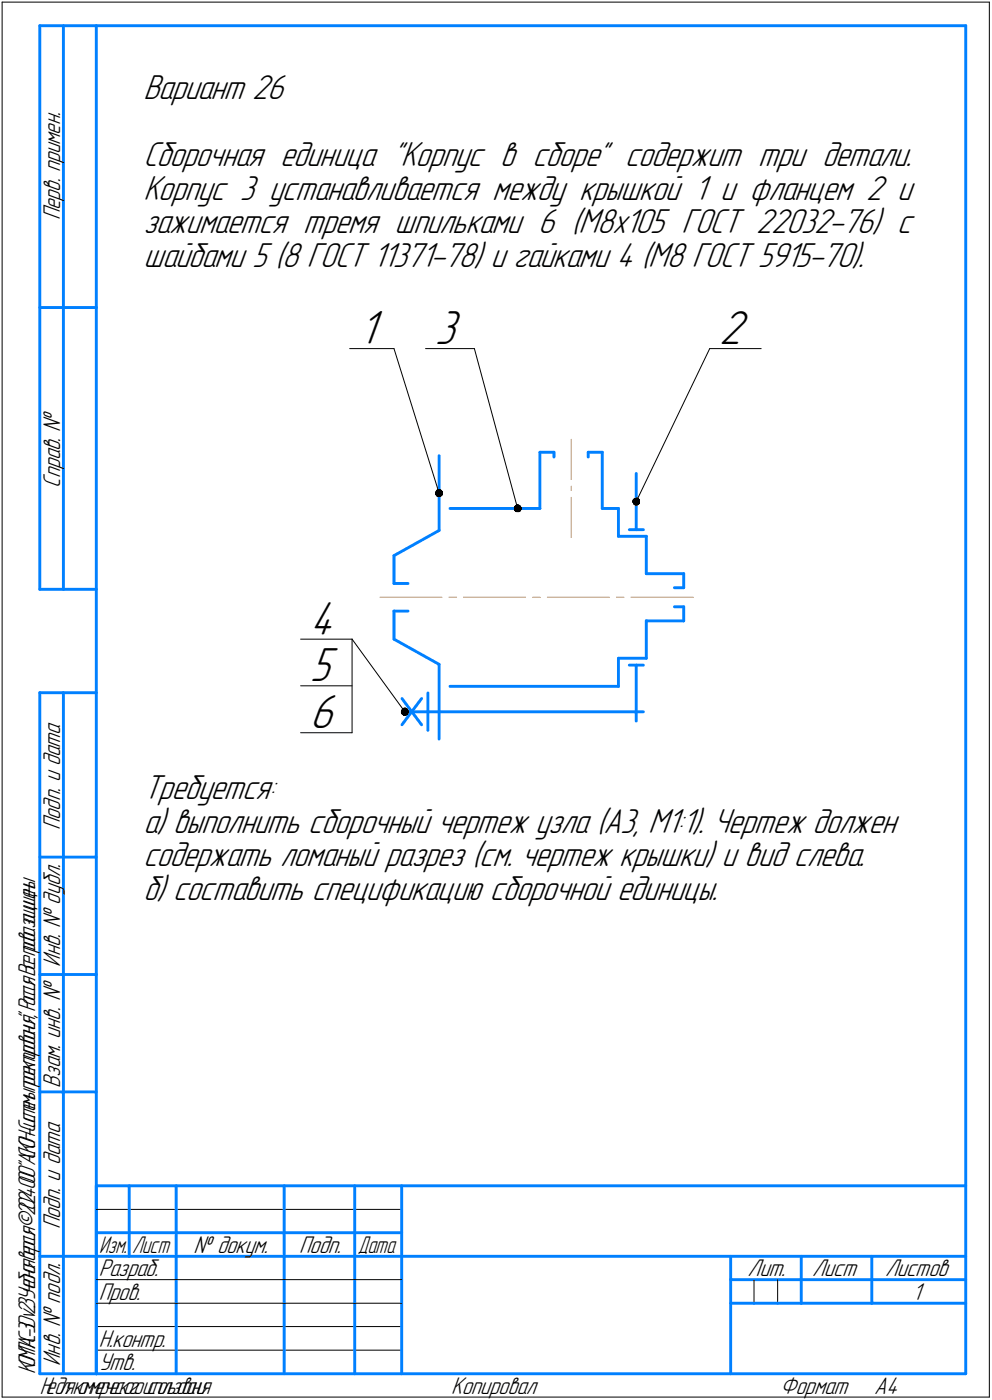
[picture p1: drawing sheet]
<svg xmlns="http://www.w3.org/2000/svg" width="211mm" height="298mm" viewBox="0 0 211 298" stroke-linecap="round" stroke-linejoin="round" font-family="sans-serif">
<g fill="none" stroke="#000" stroke-width=".21">
<path d="M.5 .5h210zM.5 .5v297zM210.5 .5v297zM74.4 74.2h9.4zM83.8 74.2l9.6 30.8zM90.5 74.2h10.4zM100.9 74.2l9.2 34.1zM151 74.2l-15.6 32.6zM151 74.2h10.9zM64 136.1h10.9zM74.9 136.1l11.2 15.5zM74.9 136.1v19.9z"/>
<path d="M64 146h10.9zM64 156h10.9zM20.5 257.5h65zM20.5 272.5h17zM20.5 277.5h17zM37.5 272.5h23zM37.5 277.5h23zM60.5 272.5h15zM60.5 277.5h15zM75.5 272.5h10zM75.5 277.5h10zM160.4 272.5v5z"/>
<path d="M165.4 272.5v5zM.5 297.5h210zM20.5 282.4h65zM20.5 287.5h65z"/>
</g>
<g fill="none" stroke="#0080ff" stroke-width=".62">
<path d="M8.5 5.5v120zM8.5 5.5h12zM13.5 5.5v120zM20.5 5.5h185zM20.5 5.5v287zM205.5 5.5v287zM8.5 65.5h12zM93.4 97v15.9zM114.9 96.3v12zM114.9 96.3h3zM117.9 96.3v1zM125.1 96.3h3z"/>
<path d="M125.1 96.3v1zM128.1 96.3v12zM83.8 118.3l9.6-5.4zM83.8 118.3v5.9zM95.7 108.3h19.2zM128.1 108.3h3.5zM131.6 114.2h5.9zM131.6 108.3v5.9zM133.9 112.8h3zM135.4 100.8v12zM137.5 114.2v7.9zM8.5 125.5h12z"/>
<path d="M83.8 136.1l9.6 5.3zM83.8 130.1v6zM83.8 130.1h3zM83.8 124.2h3zM137.5 132.2h8zM137.5 132.2v8zM137.5 122.1h8zM143.5 129.2h2zM143.5 125.1h2zM145.5 129.2v3zM145.5 122.1v3zM8.5 147.5v145z"/>
<path d="M8.5 147.5h12zM13.5 147.5v145zM85.5 148.7l4.2 5.6zM86.1 151.6h50.8zM89.7 148.7l-4.2 5.6zM91 147.5v4.1zM91 151.6v3.9zM93.4 141.4v16zM95.7 146.1h35.9zM131.6 140.2h5.9zM131.6 140.2v5.9zM133.9 141.6h3z"/>
<path d="M135.4 141.6v11.9zM8.5 182.5h12zM8.5 207.5h12zM8.5 232.5h12zM20.5 252.5h185zM20.5 252.5v40zM27.5 252.5v15zM37.5 252.5v25zM60.5 252.5v25zM75.5 252.5v25zM85.5 252.5v40zM8.5 267.5h12z"/>
<path d="M20.5 262.5h7zM20.5 267.5h7zM27.5 262.5h10zM27.5 267.5h10zM37.5 277.5v15zM37.5 262.5h23zM37.5 267.5h23zM60.5 277.5v15zM60.5 262.5h15zM60.5 267.5h15zM75.5 277.5v15zM75.5 262.5h10z"/>
<path d="M75.5 267.5h10zM85.5 267.5h120zM155.4 267.5v25zM155.4 272.5h15.1zM155.4 277.5h5zM160.4 277.5h5zM165.4 277.5h5.1zM170.5 267.5v10zM170.5 272.5h35zM170.5 277.5h15zM185.5 267.5v10zM185.5 277.5h20z"/>
<path d="M8.5 292.5h12zM20.5 292.5h185z"/>
</g>
<path d="M121.5 93.5v8.6zM121.5 103.5v.9zM121.5 105.9v8.5zM80.8 127.2h13.2zM95.5 127.2h1.6zM98.6 127.2h13.2zM113.3 127.2h1.6zM116.4 127.2h13.3zM131.2 127.2h1.6zM134.2 127.2h13.3z" fill="none" stroke="#ff8000" stroke-width=".21"/>
<g fill="#fff" stroke="#fff" stroke-width=".21">
<path d="M76.4 65.4h5.4zM76.4 65.5h5.4zM76.4 65.5h5.4zM76.4 65.6h5.4zM76.4 65.6h5.4zM76.4 65.7h5.4zM76.4 65.8h5.4zM76.4 65.8h5.4zM76.4 65.9h5.4zM76.4 65.9h5.4zM76.4 66h5.4zM76.4 66h5.4zM76.4 66.1h5.4zM76.4 66.2h5.4zM76.4 66.2h5.4zM76.4 66.3h5.4zM76.4 66.3h5.4zM76.4 66.4h5.4zM76.4 66.4h5.4zM76.4 66.5h5.4zM76.4 66.5h5.4zM76.4 66.6h5.4zM76.4 66.7h5.4zM76.4 66.7h5.4zM76.4 66.8h5.4zM76.4 66.8h5.4zM76.4 66.9h5.4zM76.4 66.9h5.4zM76.4 67h5.4zM76.4 67.1h5.4zM76.4 67.1h5.4zM76.4 67.2h5.4zM76.4 67.2h5.4zM76.4 67.3h5.4zM76.4 67.3h5.4zM76.4 67.4h5.4zM76.4 67.5h5.4zM76.4 67.5h5.4zM76.4 67.6h5.4zM76.4 67.6h5.4zM76.4 67.7h5.4zM76.4 67.7h5.4zM76.4 67.8h5.4zM76.4 67.8h5.4zM76.4 67.9h5.4zM76.4 68h5.4zM76.4 68h5.4zM76.4 68.1h5.4zM76.4 68.1h5.4zM76.4 68.2h5.4zM76.4 68.2h5.4zM76.4 68.3h5.4zM76.4 68.4h5.4zM76.4 68.4h5.4zM76.4 68.5h5.4zM76.4 68.5h5.4zM76.4 68.6h5.4zM76.4 68.6h5.4zM76.4 68.7h5.4zM76.4 68.7h5.4zM76.4 68.8h5.4zM76.4 68.9h5.4zM76.4 68.9h5.4zM76.4 69h5.4zM76.4 69h5.4zM76.4 69.1h5.4zM76.4 69.1h5.4zM76.4 69.2h5.4zM76.4 69.3h5.4zM76.4 69.3h5.4zM76.4 69.4h5.4zM76.4 69.4h5.4zM76.4 69.5h5.4zM76.4 69.5h5.4zM76.4 69.6h5.4zM76.4 69.7h5.4zM76.4 69.7h5.4zM76.4 69.8h5.4zM76.4 69.8h5.4zM76.4 69.9h5.4zM76.4 69.9h5.4zM76.4 70h5.4zM76.4 70h5.4zM76.4 70.1h5.4zM76.4 70.2h5.4zM76.4 70.2h5.4zM76.4 70.3h5.4zM76.4 70.3h5.4zM76.4 70.4h5.4zM76.4 70.4h5.4zM76.4 70.5h5.4zM76.4 70.6h5.4zM76.4 70.6h5.4zM76.4 70.7h5.4zM76.4 70.7h5.4zM76.4 70.8h5.4zM76.4 70.8h5.4zM76.4 70.9h5.4zM76.4 71h5.4zM76.4 71h5.4zM76.4 71.1h5.4zM76.4 71.1h5.4zM76.4 71.2h5.4zM76.4 71.2h5.4zM76.4 71.3h5.4zM76.4 71.3h5.4zM76.4 71.4h5.4zM76.4 71.5h5.4zM76.4 71.5h5.4zM76.4 71.6h5.4zM76.4 71.6h5.4zM76.4 71.7h5.4zM76.4 71.7h5.4zM76.4 71.8h5.4zM76.4 71.9h5.4zM76.4 71.9h5.4zM76.4 72h5.4zM76.4 72h5.4zM76.4 72.1h5.4zM76.4 72.1h5.4zM76.4 72.2h5.4zM76.4 72.2h5.4zM76.4 72.3h5.4zM76.4 72.4h5.4zM76.4 72.4h5.4zM76.4 72.5h5.4zM76.4 72.5h5.4zM76.4 72.6h5.4zM76.4 72.6h5.4zM76.4 72.7h5.4zM76.4 72.8h5.4zM76.4 72.8h5.4zM76.4 72.9h5.4zM76.4 72.9h5.4zM76.4 73h5.4zM76.4 73h5.4zM76.4 73.1h5.4zM76.4 73.2h5.4zM76.4 73.2h5.4zM76.4 73.3h5.4zM76.4 73.3h5.4zM76.4 73.4h5.4zM76.4 73.4h5.4zM76.4 73.5h5.4zM76.4 73.5h5.4zM76.4 73.6h5.4zM76.4 73.7h5.4zM76.4 73.7h5.4zM76.4 73.8h5.4zM76.4 73.8h5.4zM76.4 73.9h5.4zM76.4 73.9h5.4zM76.4 74h5.4zM76.4 74.1h5.4zM76.4 74.1h5.4zM76.4 74.2h5.4zM76.4 74.2h5.4zM76.4 74.3h5.4zM76.4 74.3h5.4zM76.4 74.4h5.4zM76.4 74.5h5.4zM76.4 74.5h5.4zM76.4 74.6h5.4zM76.4 74.6h5.4zM76.4 74.7h5.4zM76.4 74.7h5.4zM76.4 74.8h5.4zM76.4 74.8h5.4zM76.4 74.9h5.4zM76.4 75h5.4zM76.4 75h5.4zM76.4 75.1h5.4zM76.4 75.1h5.4zM76.4 75.2h5.4zM76.4 75.2h5.4zM76.4 75.3h5.4z"/>
<path d="M153 65.4h7zM153 65.5h7zM153 65.5h7zM153 65.6h7zM153 65.6h7zM153 65.7h7zM153 65.8h7zM153 65.8h7zM153 65.9h7zM153 65.9h7zM153 66h7zM153 66h7zM153 66.1h7zM153 66.2h7zM153 66.2h7zM153 66.3h7zM153 66.3h7zM153 66.4h7zM153 66.4h7zM153 66.5h7zM153 66.5h7zM153 66.6h7zM153 66.7h7zM153 66.7h7zM153 66.8h7zM153 66.8h7zM153 66.9h7zM153 66.9h7zM153 67h7zM153 67.1h7zM153 67.1h7zM153 67.2h7zM153 67.2h7zM153 67.3h7zM153 67.3h7zM153 67.4h7zM153 67.5h7zM153 67.5h7zM153 67.6h7zM153 67.6h7zM153 67.7h7zM153 67.7h7zM153 67.8h7zM153 67.8h7zM153 67.9h7zM153 68h7zM153 68h7zM153 68.1h7zM153 68.1h7zM153 68.2h7zM153 68.2h7zM153 68.3h7zM153 68.4h7zM153 68.4h7zM153 68.5h7zM153 68.5h7zM153 68.6h7zM153 68.6h7zM153 68.7h7zM153 68.7h7zM153 68.8h7zM153 68.9h7zM153 68.9h7zM153 69h7zM153 69h7zM153 69.1h7zM153 69.1h7zM153 69.2h7zM153 69.3h7zM153 69.3h7zM153 69.4h7zM153 69.4h7zM153 69.5h7zM153 69.5h7zM153 69.6h7zM153 69.7h7zM153 69.7h7zM153 69.8h7zM153 69.8h7zM153 69.9h7zM153 69.9h7zM153 70h7zM153 70h7zM153 70.1h7zM153 70.2h7zM153 70.2h7zM153 70.3h7zM153 70.3h7zM153 70.4h7zM153 70.4h7zM153 70.5h7zM153 70.6h7zM153 70.6h7zM153 70.7h7zM153 70.7h7zM153 70.8h7zM153 70.8h7zM153 70.9h7zM153 71h7zM153 71h7zM153 71.1h7zM153 71.1h7zM153 71.2h7zM153 71.2h7zM153 71.3h7zM153 71.3h7zM153 71.4h7zM153 71.5h7zM153 71.5h7zM153 71.6h7zM153 71.6h7zM153 71.7h7zM153 71.7h7zM153 71.8h7zM153 71.9h7zM153 71.9h7zM153 72h7zM153 72h7zM153 72.1h7zM153 72.1h7zM153 72.2h7zM153 72.2h7zM153 72.3h7zM153 72.4h7zM153 72.4h7zM153 72.5h7zM153 72.5h7zM153 72.6h7zM153 72.6h7zM153 72.7h7zM153 72.8h7zM153 72.8h7zM153 72.9h7zM153 72.9h7zM153 73h7zM153 73h7zM153 73.1h7zM153 73.2h7zM153 73.2h7zM153 73.3h7zM153 73.3h7zM153 73.4h7zM153 73.4h7zM153 73.5h7zM153 73.5h7zM153 73.6h7zM153 73.7h7zM153 73.7h7zM153 73.8h7zM153 73.8h7zM153 73.9h7zM153 73.9h7zM153 74h7zM153 74.1h7zM153 74.1h7zM153 74.2h7zM153 74.2h7zM153 74.3h7zM153 74.3h7zM153 74.4h7zM153 74.5h7zM153 74.5h7zM153 74.6h7zM153 74.6h7zM153 74.7h7zM153 74.7h7zM153 74.8h7zM153 74.8h7zM153 74.9h7zM153 75h7zM153 75h7zM153 75.1h7zM153 75.1h7zM153 75.2h7zM153 75.2h7zM153 75.3h7z"/>
<path d="M92.5 65.4h6.4zM92.5 65.5h6.4zM92.5 65.5h6.4zM92.5 65.6h6.4zM92.5 65.6h6.4zM92.5 65.7h6.4zM92.5 65.8h6.4zM92.5 65.8h6.4zM92.5 65.9h6.4zM92.5 65.9h6.4zM92.5 66h6.4zM92.5 66h6.4zM92.5 66.1h6.4zM92.5 66.2h6.4zM92.5 66.2h6.4zM92.5 66.3h6.4zM92.5 66.3h6.4zM92.5 66.4h6.4zM92.5 66.4h6.4zM92.5 66.5h6.4zM92.5 66.5h6.4zM92.5 66.6h6.4zM92.5 66.7h6.4zM92.5 66.7h6.4zM92.5 66.8h6.4zM92.5 66.8h6.4zM92.5 66.9h6.4zM92.5 66.9h6.4zM92.5 67h6.4zM92.5 67.1h6.4zM92.5 67.1h6.4zM92.5 67.2h6.4zM92.5 67.2h6.4zM92.5 67.3h6.4zM92.5 67.3h6.4zM92.5 67.4h6.4zM92.5 67.5h6.4zM92.5 67.5h6.4zM92.5 67.6h6.4zM92.5 67.6h6.4zM92.5 67.7h6.4zM92.5 67.7h6.4zM92.5 67.8h6.4zM92.5 67.8h6.4zM92.5 67.9h6.4zM92.5 68h6.4zM92.5 68h6.4zM92.5 68.1h6.4zM92.5 68.1h6.4zM92.5 68.2h6.4zM92.5 68.2h6.4zM92.5 68.3h6.4zM92.5 68.4h6.4zM92.5 68.4h6.4zM92.5 68.5h6.4zM92.5 68.5h6.4zM92.5 68.6h6.4zM92.5 68.6h6.4zM92.5 68.7h6.4zM92.5 68.7h6.4zM92.5 68.8h6.4zM92.5 68.9h6.4zM92.5 68.9h6.4zM92.5 69h6.4zM92.5 69h6.4zM92.5 69.1h6.4zM92.5 69.1h6.4zM92.5 69.2h6.4zM92.5 69.3h6.4zM92.5 69.3h6.4zM92.5 69.4h6.4zM92.5 69.4h6.4zM92.5 69.5h6.4zM92.5 69.5h6.4zM92.5 69.6h6.4zM92.5 69.7h6.4zM92.5 69.7h6.4zM92.5 69.8h6.4zM92.5 69.8h6.4zM92.5 69.9h6.4zM92.5 69.9h6.4zM92.5 70h6.4zM92.5 70h6.4zM92.5 70.1h6.4zM92.5 70.2h6.4zM92.5 70.2h6.4zM92.5 70.3h6.4zM92.5 70.3h6.4zM92.5 70.4h6.4zM92.5 70.4h6.4zM92.5 70.5h6.4zM92.5 70.6h6.4zM92.5 70.6h6.4zM92.5 70.7h6.4zM92.5 70.7h6.4zM92.5 70.8h6.4zM92.5 70.8h6.4zM92.5 70.9h6.4zM92.5 71h6.4zM92.5 71h6.4zM92.5 71.1h6.4zM92.5 71.1h6.4zM92.5 71.2h6.4zM92.5 71.2h6.4zM92.5 71.3h6.4zM92.5 71.3h6.4zM92.5 71.4h6.4zM92.5 71.5h6.4zM92.5 71.5h6.4zM92.5 71.6h6.4zM92.5 71.6h6.4zM92.5 71.7h6.4zM92.5 71.7h6.4zM92.5 71.8h6.4zM92.5 71.9h6.4zM92.5 71.9h6.4zM92.5 72h6.4zM92.5 72h6.4zM92.5 72.1h6.4zM92.5 72.1h6.4zM92.5 72.2h6.4zM92.5 72.2h6.4zM92.5 72.3h6.4zM92.5 72.4h6.4zM92.5 72.4h6.4zM92.5 72.5h6.4zM92.5 72.5h6.4zM92.5 72.6h6.4zM92.5 72.6h6.4zM92.5 72.7h6.4zM92.5 72.8h6.4zM92.5 72.8h6.4zM92.5 72.9h6.4zM92.5 72.9h6.4zM92.5 73h6.4zM92.5 73h6.4zM92.5 73.1h6.4zM92.5 73.2h6.4zM92.5 73.2h6.4zM92.5 73.3h6.4zM92.5 73.3h6.4zM92.5 73.4h6.4zM92.5 73.4h6.4zM92.5 73.5h6.4zM92.5 73.5h6.4zM92.5 73.6h6.4zM92.5 73.7h6.4zM92.5 73.7h6.4zM92.5 73.8h6.4zM92.5 73.8h6.4zM92.5 73.9h6.4zM92.5 73.9h6.4zM92.5 74h6.4zM92.5 74.1h6.4zM92.5 74.1h6.4zM92.5 74.2h6.4zM92.5 74.2h6.4zM92.5 74.3h6.4zM92.5 74.3h6.4zM92.5 74.4h6.4zM92.5 74.5h6.4zM92.5 74.5h6.4zM92.5 74.6h6.4zM92.5 74.6h6.4zM92.5 74.7h6.4zM92.5 74.7h6.4zM92.5 74.8h6.4zM92.5 74.8h6.4zM92.5 74.9h6.4zM92.5 75h6.4zM92.5 75h6.4zM92.5 75.1h6.4zM92.5 75.1h6.4zM92.5 75.2h6.4zM92.5 75.2h6.4zM92.5 75.3h6.4z"/>
<path d="M65.9 127.3h7zM65.9 127.3h7zM65.9 127.4h7zM65.9 127.5h7zM65.9 127.5h7zM65.9 127.6h7zM65.9 127.6h7zM65.9 127.7h7zM65.9 127.7h7zM65.9 127.8h7zM65.9 127.8h7zM65.9 127.9h7zM65.9 128h7zM65.9 128h7zM65.9 128.1h7zM65.9 128.1h7zM65.9 128.2h7zM65.9 128.2h7zM65.9 128.3h7zM65.9 128.4h7zM65.9 128.4h7zM65.9 128.5h7zM65.9 128.5h7zM65.9 128.6h7zM65.9 128.6h7zM65.9 128.7h7zM65.9 128.7h7zM65.9 128.8h7zM65.9 128.9h7zM65.9 128.9h7zM65.9 129h7zM65.9 129h7zM65.9 129.1h7zM65.9 129.1h7zM65.9 129.2h7zM65.9 129.3h7zM65.9 129.3h7zM65.9 129.4h7zM65.9 129.4h7zM65.9 129.5h7zM65.9 129.5h7zM65.9 129.6h7zM65.9 129.7h7zM65.9 129.7h7zM65.9 129.8h7zM65.9 129.8h7zM65.9 129.9h7zM65.9 129.9h7zM65.9 130h7zM65.9 130h7zM65.9 130.1h7zM65.9 130.2h7zM65.9 130.2h7zM65.9 130.3h7zM65.9 130.3h7zM65.9 130.4h7zM65.9 130.4h7zM65.9 130.5h7zM65.9 130.6h7zM65.9 130.6h7zM65.9 130.7h7zM65.9 130.7h7zM65.9 130.8h7zM65.9 130.8h7zM65.9 130.9h7zM65.9 131h7zM65.9 131h7zM65.9 131.1h7zM65.9 131.1h7zM65.9 131.2h7zM65.9 131.2h7zM65.9 131.3h7zM65.9 131.3h7zM65.9 131.4h7zM65.9 131.5h7zM65.9 131.5h7zM65.9 131.6h7zM65.9 131.6h7zM65.9 131.7h7zM65.9 131.7h7zM65.9 131.8h7zM65.9 131.9h7zM65.9 131.9h7zM65.9 132h7zM65.9 132h7zM65.9 132.1h7zM65.9 132.1h7zM65.9 132.2h7zM65.9 132.2h7zM65.9 132.3h7zM65.9 132.4h7zM65.9 132.4h7zM65.9 132.5h7zM65.9 132.5h7zM65.9 132.6h7zM65.9 132.6h7zM65.9 132.7h7zM65.9 132.8h7zM65.9 132.8h7zM65.9 132.9h7zM65.9 132.9h7zM65.9 133h7zM65.9 133h7zM65.9 133.1h7zM65.9 133.2h7zM65.9 133.2h7zM65.9 133.3h7zM65.9 133.3h7zM65.9 133.4h7zM65.9 133.4h7zM65.9 133.5h7zM65.9 133.5h7zM65.9 133.6h7zM65.9 133.7h7zM65.9 133.7h7zM65.9 133.8h7zM65.9 133.8h7zM65.9 133.9h7zM65.9 133.9h7zM65.9 134h7zM65.9 134.1h7zM65.9 134.1h7zM65.9 134.2h7zM65.9 134.2h7zM65.9 134.3h7zM65.9 134.3h7zM65.9 134.4h7zM65.9 134.5h7zM65.9 134.5h7zM65.9 134.6h7zM65.9 134.6h7zM65.9 134.7h7zM65.9 134.7h7zM65.9 134.8h7zM65.9 134.8h7zM65.9 134.9h7zM65.9 135h7zM65.9 135h7zM65.9 135.1h7zM65.9 135.1h7zM65.9 135.2h7zM65.9 135.2h7zM65.9 135.3h7zM65.9 135.4h7zM65.9 135.4h7zM65.9 135.5h7zM65.9 135.5h7zM65.9 135.6h7zM65.9 135.6h7zM65.9 135.7h7zM65.9 135.7h7zM65.9 135.8h7zM65.9 135.9h7zM65.9 135.9h7zM65.9 136h7zM65.9 136h7zM65.9 136.1h7zM65.9 136.1h7zM65.9 136.2h7zM65.9 136.3h7zM65.9 136.3h7zM65.9 136.4h7zM65.9 136.4h7zM65.9 136.5h7zM65.9 136.5h7zM65.9 136.6h7zM65.9 136.7h7zM65.9 136.7h7zM65.9 136.8h7zM65.9 136.8h7zM65.9 136.9h7zM65.9 136.9h7zM65.9 137h7zM65.9 137h7zM65.9 137.1h7zM65.9 137.2h7z"/>
<path d="M65.9 137.3h6.5zM65.9 137.3h6.5zM65.9 137.4h6.5zM65.9 137.4h6.5zM65.9 137.5h6.5zM65.9 137.6h6.5zM65.9 137.6h6.5zM65.9 137.7h6.5zM65.9 137.7h6.5zM65.9 137.8h6.5zM65.9 137.8h6.5zM65.9 137.9h6.5zM65.9 138h6.5zM65.9 138h6.5zM65.9 138.1h6.5zM65.9 138.1h6.5zM65.9 138.2h6.5zM65.9 138.2h6.5zM65.9 138.3h6.5zM65.9 138.3h6.5zM65.9 138.4h6.5zM65.9 138.5h6.5zM65.9 138.5h6.5zM65.9 138.6h6.5zM65.9 138.6h6.5zM65.9 138.7h6.5zM65.9 138.7h6.5zM65.9 138.8h6.5zM65.9 138.9h6.5zM65.9 138.9h6.5zM65.9 139h6.5zM65.9 139h6.5zM65.9 139.1h6.5zM65.9 139.1h6.5zM65.9 139.2h6.5zM65.9 139.2h6.5zM65.9 139.3h6.5zM65.9 139.4h6.5zM65.9 139.4h6.5zM65.9 139.5h6.5zM65.9 139.5h6.5zM65.9 139.6h6.5zM65.9 139.6h6.5zM65.9 139.7h6.5zM65.9 139.8h6.5zM65.9 139.8h6.5zM65.9 139.9h6.5zM65.9 139.9h6.5zM65.9 140h6.5zM65.9 140h6.5zM65.9 140.1h6.5zM65.9 140.2h6.5zM65.9 140.2h6.5zM65.9 140.3h6.5zM65.9 140.3h6.5zM65.9 140.4h6.5zM65.9 140.4h6.5zM65.9 140.5h6.5zM65.9 140.5h6.5zM65.9 140.6h6.5zM65.9 140.7h6.5zM65.9 140.7h6.5zM65.9 140.8h6.5zM65.9 140.8h6.5zM65.9 140.9h6.5zM65.9 140.9h6.5zM65.9 141h6.5zM65.9 141.1h6.5zM65.9 141.1h6.5zM65.9 141.2h6.5zM65.9 141.2h6.5zM65.9 141.3h6.5zM65.9 141.3h6.5zM65.9 141.4h6.5zM65.9 141.4h6.5zM65.9 141.5h6.5zM65.9 141.6h6.5zM65.9 141.6h6.5zM65.9 141.7h6.5zM65.9 141.7h6.5zM65.9 141.8h6.5zM65.9 141.8h6.5zM65.9 141.9h6.5zM65.9 142h6.5zM65.9 142h6.5zM65.9 142.1h6.5zM65.9 142.1h6.5zM65.9 142.2h6.5zM65.9 142.2h6.5zM65.9 142.3h6.5zM65.9 142.4h6.5zM65.9 142.4h6.5zM65.9 142.5h6.5zM65.9 142.5h6.5zM65.9 142.6h6.5zM65.9 142.6h6.5zM65.9 142.7h6.5zM65.9 142.7h6.5zM65.9 142.8h6.5zM65.9 142.9h6.5zM65.9 142.9h6.5zM65.9 143h6.5zM65.9 143h6.5zM65.9 143.1h6.5zM65.9 143.1h6.5zM65.9 143.2h6.5zM65.9 143.3h6.5zM65.9 143.3h6.5zM65.9 143.4h6.5zM65.9 143.4h6.5zM65.9 143.5h6.5zM65.9 143.5h6.5zM65.9 143.6h6.5zM65.9 143.7h6.5zM65.9 143.7h6.5zM65.9 143.8h6.5zM65.9 143.8h6.5zM65.9 143.9h6.5zM65.9 143.9h6.5zM65.9 144h6.5zM65.9 144h6.5zM65.9 144.1h6.5zM65.9 144.2h6.5zM65.9 144.2h6.5zM65.9 144.3h6.5zM65.9 144.3h6.5zM65.9 144.4h6.5zM65.9 144.4h6.5zM65.9 144.5h6.5zM65.9 144.6h6.5zM65.9 144.6h6.5zM65.9 144.7h6.5zM65.9 144.7h6.5zM65.9 144.8h6.5zM65.9 144.8h6.5zM65.9 144.9h6.5zM65.9 144.9h6.5zM65.9 145h6.5zM65.9 145.1h6.5zM65.9 145.1h6.5zM65.9 145.2h6.5zM65.9 145.2h6.5zM65.9 145.3h6.5zM65.9 145.3h6.5zM65.9 145.4h6.5zM65.9 145.5h6.5zM65.9 145.5h6.5zM65.9 145.6h6.5zM65.9 145.6h6.5zM65.9 145.7h6.5zM65.9 145.7h6.5zM65.9 145.8h6.5zM65.9 145.9h6.5zM65.9 145.9h6.5zM65.9 146h6.5zM65.9 146h6.5zM65.9 146.1h6.5zM65.9 146.1h6.5zM65.9 146.2h6.5zM65.9 146.2h6.5zM65.9 146.3h6.5zM65.9 146.4h6.5zM65.9 146.4h6.5zM65.9 146.5h6.5zM65.9 146.5h6.5zM65.9 146.6h6.5zM65.9 146.6h6.5zM65.9 146.7h6.5zM65.9 146.8h6.5zM65.9 146.8h6.5zM65.9 146.9h6.5zM65.9 146.9h6.5zM65.9 147h6.5zM65.9 147h6.5zM65.9 147.1h6.5zM65.9 147.2h6.5z"/>
<path d="M65.9 147.2h7zM65.9 147.3h7zM65.9 147.3h7zM65.9 147.4h7zM65.9 147.4h7zM65.9 147.5h7zM65.9 147.5h7zM65.9 147.6h7zM65.9 147.7h7zM65.9 147.7h7zM65.9 147.8h7zM65.9 147.8h7zM65.9 147.9h7zM65.9 147.9h7zM65.9 148h7zM65.9 148.1h7zM65.9 148.1h7zM65.9 148.2h7zM65.9 148.2h7zM65.9 148.3h7zM65.9 148.3h7zM65.9 148.4h7zM65.9 148.4h7zM65.9 148.5h7zM65.9 148.6h7zM65.9 148.6h7zM65.9 148.7h7zM65.9 148.7h7zM65.9 148.8h7zM65.9 148.8h7zM65.9 148.9h7zM65.9 149h7zM65.9 149h7zM65.9 149.1h7zM65.9 149.1h7zM65.9 149.2h7zM65.9 149.2h7zM65.9 149.3h7zM65.9 149.4h7zM65.9 149.4h7zM65.9 149.5h7zM65.9 149.5h7zM65.9 149.6h7zM65.9 149.6h7zM65.9 149.7h7zM65.9 149.7h7zM65.9 149.8h7zM65.9 149.9h7zM65.9 149.9h7zM65.9 150h7zM65.9 150h7zM65.9 150.1h7zM65.9 150.1h7zM65.9 150.2h7zM65.9 150.3h7zM65.9 150.3h7zM65.9 150.4h7zM65.9 150.4h7zM65.9 150.5h7zM65.9 150.5h7zM65.9 150.6h7zM65.9 150.7h7zM65.9 150.7h7zM65.9 150.8h7zM65.9 150.8h7zM65.9 150.9h7zM65.9 150.9h7zM65.9 151h7zM65.9 151h7zM65.9 151.1h7zM65.9 151.2h7zM65.9 151.2h7zM65.9 151.3h7zM65.9 151.3h7zM65.9 151.4h7zM65.9 151.4h7zM65.9 151.5h7zM65.9 151.6h7zM65.9 151.6h7zM65.9 151.7h7zM65.9 151.7h7zM65.9 151.8h7zM65.9 151.8h7zM65.9 151.9h7zM65.9 151.9h7zM65.9 152h7zM65.9 152.1h7zM65.9 152.1h7zM65.9 152.2h7zM65.9 152.2h7zM65.9 152.3h7zM65.9 152.3h7zM65.9 152.4h7zM65.9 152.5h7zM65.9 152.5h7zM65.9 152.6h7zM65.9 152.6h7zM65.9 152.7h7zM65.9 152.7h7zM65.9 152.8h7zM65.9 152.9h7zM65.9 152.9h7zM65.9 153h7zM65.9 153h7zM65.9 153.1h7zM65.9 153.1h7zM65.9 153.2h7zM65.9 153.2h7zM65.9 153.3h7zM65.9 153.4h7zM65.9 153.4h7zM65.9 153.5h7zM65.9 153.5h7zM65.9 153.6h7zM65.9 153.6h7zM65.9 153.7h7zM65.9 153.8h7zM65.9 153.8h7zM65.9 153.9h7zM65.9 153.9h7zM65.9 154h7zM65.9 154h7zM65.9 154.1h7zM65.9 154.1h7zM65.9 154.2h7zM65.9 154.3h7zM65.9 154.3h7zM65.9 154.4h7zM65.9 154.4h7zM65.9 154.5h7zM65.9 154.5h7zM65.9 154.6h7zM65.9 154.7h7zM65.9 154.7h7zM65.9 154.8h7zM65.9 154.8h7zM65.9 154.9h7zM65.9 154.9h7zM65.9 155h7zM65.9 155.1h7zM65.9 155.1h7zM65.9 155.2h7zM65.9 155.2h7zM65.9 155.3h7zM65.9 155.3h7zM65.9 155.4h7zM65.9 155.4h7zM65.9 155.5h7zM65.9 155.6h7zM65.9 155.6h7zM65.9 155.7h7zM65.9 155.7h7zM65.9 155.8h7zM65.9 155.8h7zM65.9 155.9h7zM65.9 156h7zM65.9 156h7zM65.9 156.1h7zM65.9 156.1h7zM65.9 156.2h7zM65.9 156.2h7zM65.9 156.3h7zM65.9 156.4h7zM65.9 156.4h7zM65.9 156.5h7zM65.9 156.5h7zM65.9 156.6h7zM65.9 156.6h7zM65.9 156.7h7zM65.9 156.7h7zM65.9 156.8h7zM65.9 156.9h7zM65.9 156.9h7zM65.9 157h7zM65.9 157h7zM65.9 157.1h7z"/>
</g>
<g fill="#000" stroke="#000" stroke-width=".21">
<path d="M93.1 104.2h.4zM93.1 104.3h.5zM93 104.3h.8zM92.9 104.4h1zM92.8 104.4h1.1zM92.8 104.5h1.2zM92.8 104.5h1.2zM92.7 104.6h1.4zM92.7 104.6h1.4zM92.7 104.7h1.5zM92.7 104.8h1.5zM92.6 104.8h1.6zM92.6 104.9h1.6zM92.6 104.9h1.6zM92.6 105h1.6zM92.6 105h1.6zM92.6 105.1h1.6zM92.6 105.2h1.6zM92.6 105.2h1.6zM92.6 105.3h1.5zM92.7 105.3h1.4zM92.7 105.4h1.4zM92.7 105.4h1.4zM92.8 105.5h1.2zM92.9 105.6h1.1zM92.9 105.6h1zM93 105.7h.8zM93.1 105.7h.6z"/>
<path d="M109.9 107.5h.3zM109.8 107.5h.6zM109.7 107.6h.8zM109.7 107.6h.9zM109.6 107.7h1.1zM109.6 107.8h1.1zM109.5 107.8h1.2zM109.4 107.9h1.4zM109.4 107.9h1.5zM109.4 108h1.5zM109.3 108h1.6zM109.3 108.1h1.6zM109.3 108.1h1.6zM109.3 108.2h1.6zM109.3 108.3h1.6zM109.3 108.3h1.6zM109.3 108.4h1.6zM109.3 108.4h1.6zM109.3 108.5h1.6zM109.4 108.5h1.5zM109.4 108.6h1.5zM109.4 108.7h1.4zM109.5 108.7h1.3zM109.6 108.8h1.1zM109.6 108.8h1.1zM109.7 108.9h.9zM109.8 108.9h.7z"/>
<path d="M135.2 106.1h.5zM135.1 106.1h.7zM134.9 106.2h1zM134.8 106.2h1.1zM134.8 106.3h1.2zM134.7 106.3h1.3zM134.7 106.4h1.3zM134.6 106.5h1.5zM134.6 106.5h1.5zM134.6 106.6h1.5zM134.6 106.6h1.5zM134.6 106.7h1.5zM134.6 106.7h1.5zM134.6 106.8h1.5zM134.6 106.8h1.5zM134.6 106.9h1.5zM134.6 107h1.5zM134.6 107h1.5zM134.7 107.1h1.4zM134.7 107.1h1.4zM134.7 107.2h1.3zM134.7 107.2h1.3zM134.7 107.3h1.3zM134.8 107.4h1.1zM134.9 107.4h1zM135 107.5h.7zM135.1 107.5h.5z"/>
<path d="M85.9 150.8h.5zM85.8 150.8h.7zM85.6 150.9h.9zM85.6 150.9h1zM85.6 151h1.1zM85.5 151h1.3zM85.5 151.1h1.3zM85.5 151.2h1.3zM85.4 151.2h1.4zM85.4 151.3h1.5zM85.4 151.3h1.5zM85.4 151.4h1.5zM85.3 151.4h1.6zM85.3 151.5h1.6zM85.3 151.6h1.6zM85.3 151.6h1.6zM85.3 151.7h1.6zM85.3 151.7h1.6zM85.4 151.8h1.5zM85.4 151.8h1.5zM85.5 151.9h1.3zM85.5 151.9h1.3zM85.5 152h1.3zM85.6 152.1h1.2zM85.6 152.1h1.1zM85.7 152.2h.9zM85.7 152.2h.8zM85.8 152.3h.6z"/>
</g>
<g font-size="10.8">
<text x="76.4" y="73.2">1</text>
<text x="92.5" y="73.2">3</text>
<text x="153" y="73.2">2</text>
<text x="65.9" y="135.1">4</text>
<text x="65.9" y="145.1">5</text>
<text x="65.9" y="155">6</text>
</g>
<g font-size="7.8">
<text x="30.5" y="21.1">Вариант 26</text>
<text x="30.5" y="35.4">Сборочная единица &quot;Корпус в сборе&quot; содержит три детали.</text>
<text x="30.5" y="42.5">Корпус 3 устанавливается между крышкой 1 и фланцем 2 и</text>
<text x="30.5" y="49.6">зажимается тремя шпильками 6 (М8х105 ГОСТ 22032-76) с</text>
<text x="30.5" y="56.8">шайбами 5 (8 ГОСТ 11371-78) и гайками 4 (М8 ГОСТ 5915-70).</text>
<text x="30.5" y="170.2">Требуется:</text>
<text x="30.5" y="177.3">а) выполнить сборочный чертеж узла (А3, М1:1). Чертеж должен</text>
<text x="30.5" y="184.5">содержать ломаный разрез (см. чертеж крышки) и вид слева.</text>
<text x="30.5" y="191.6">б) составить спецификацию сборочной единицы.</text>
</g>
<g font-size="5.5">
<text x="12.8" y="46.9" transform="rotate(-90 12.8 46.9)">Перв. примен.</text>
<text x="12.8" y="103.8" transform="rotate(-90 12.8 103.8)">Справ. №</text>
<text x="12.8" y="176.7" transform="rotate(-90 12.8 176.7)">Подп. и дата</text>
<text x="12.8" y="205.8" transform="rotate(-90 12.8 205.8)">Инв. № дубл.</text>
<text x="12.8" y="231.6" transform="rotate(-90 12.8 231.6)">Взам. инв. №</text>
<text x="12.8" y="261.7" transform="rotate(-90 12.8 261.7)">Подп. и дата</text>
<text x="41.2" y="266.8">№ докум.</text>
<text x="63.6" y="266.8">Подп.</text>
<text x="21" y="271.8">Разраб.</text>
<text x="159.1" y="271.8">Лит.</text>
<text x="172.8" y="271.8">Лист</text>
<text x="188.3" y="271.8">Листов</text>
<text x="21" y="276.8">Пров.</text>
<text x="194.1" y="276.8">1</text>
<text x="21" y="286.8">Н.контр.</text>
<text x="12.8" y="290.8" transform="rotate(-90 12.8 290.8)">Инв. № подл.</text>
<text x="21" y="291.8">Утв.</text>
<text x="96" y="296.8">Копировал</text>
<text x="166" y="296.8">Формат</text>
<text x="186" y="296.8">A4</text>
</g>
<g font-size="5.4">
<text x="21.1" y="266.8">Изм.</text>
<text x="28.1" y="266.8">Лист</text>
<text x="76.1" y="266.8">Дата</text>
<text x="7.5" y="292.5" transform="rotate(-90 7.5 292.5)">КОМПАС-3Dv23Учебнаяверсия©2024ООО&quot;АСКОН-Системыпроектирования&quot;,Россия.Всеправазащищены.</text>
<text x="8.5" y="296.7">Недлякоммерческогоиспользования</text>
</g>
</svg>
